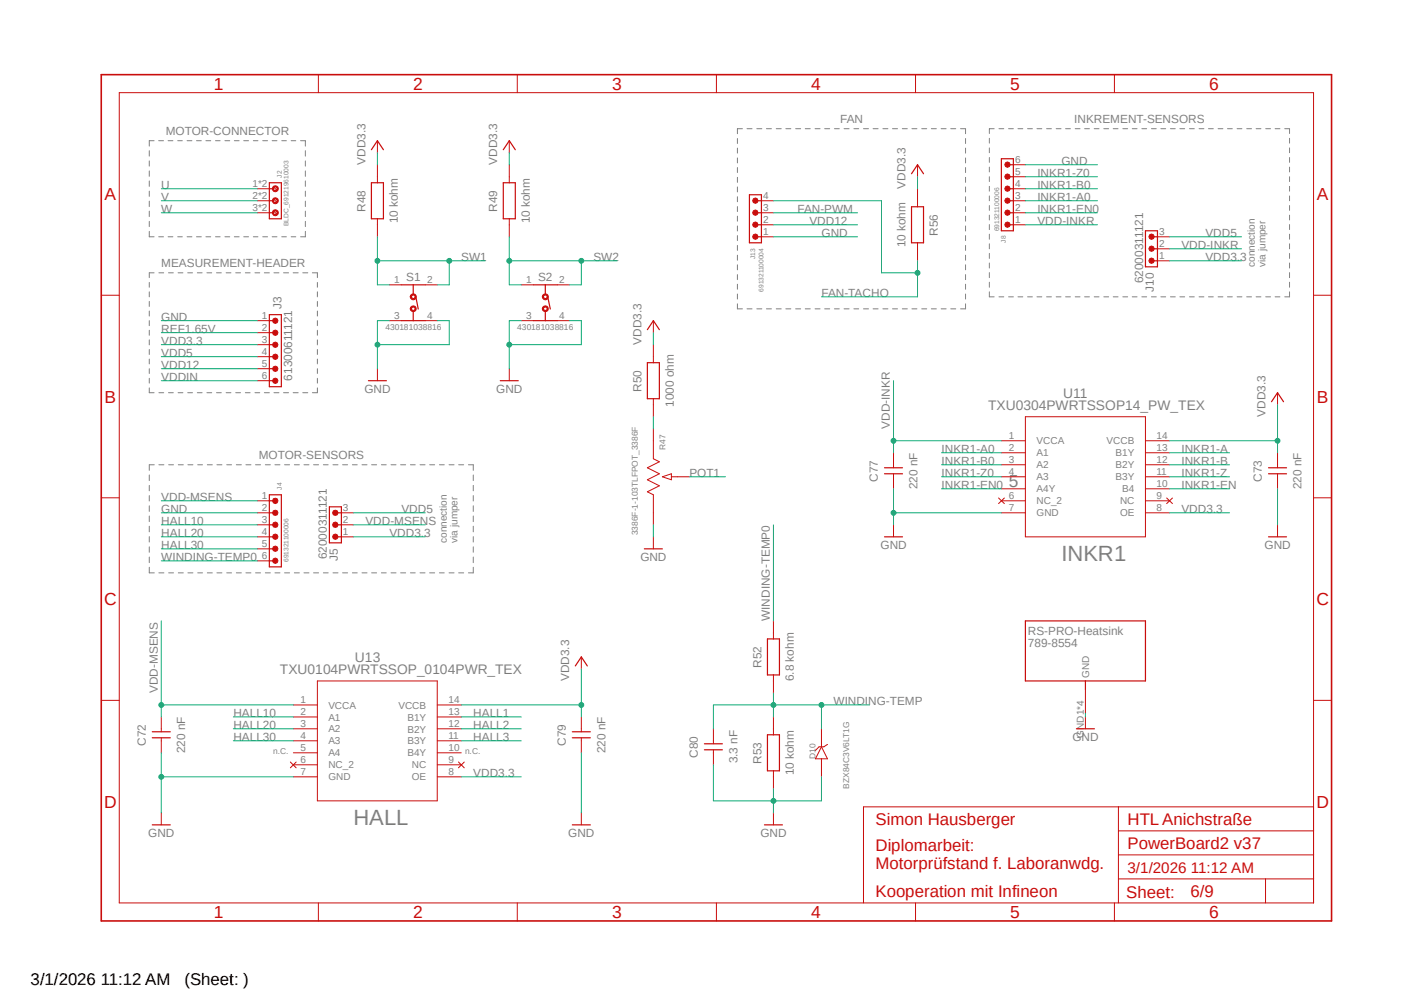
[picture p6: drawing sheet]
<svg xmlns="http://www.w3.org/2000/svg" width="297mm" height="210mm" viewBox="0 0 297 210" stroke-linecap="round" stroke-linejoin="round" font-family="sans-serif">
<path d="M20.9 15.5l261.2 179.8M282.1 15.5l-261.2 179.8" fill="none" stroke="#fff" stroke-width=".21"/>
<g fill="none" stroke="#808080" stroke-width=".21">
<path d="M31.6 31.9v1.1M31.6 34v1.1M31.6 36.2v1.1M31.6 38.3v1.1M32.6 29.8h-1v1.1M33.6 29.8h1M35.6 29.8h1M37.6 29.8h1M39.6 29.8h1M41.6 29.8h1M43.6 29.8h1M45.6 29.8h1"/>
<path d="M47.6 29.8h1M49.6 29.8h1M51.6 29.8h1M53.6 29.8h1M55.6 29.8h1M57.6 29.8h1M59.6 29.8h1M61.6 29.8h1M63.6 29.8h1v1.1M64.6 31.9v1.1M64.6 34v1.1M64.6 36.2v1.1"/>
<path d="M64.6 38.3v1.1M156 29.3v1.1M156 31.3v1.1M156 33.4v1.1M156 35.4v1.1M156 37.5v1.1M156 39.5v1.1M157.1 27.2h-1.1v1.1M158 27.2h1.1M160.1 27.2h1.1M162.1 27.2h1.1M164.2 27.2h1.1"/>
<path d="M166.2 27.2h1.1M168.3 27.2h1.1M170.3 27.2h1.1M172.4 27.2h1.1M174.5 27.2h1M176.5 27.2h1M178.6 27.2h1M180.6 27.2h1.1M182.7 27.2h1M184.7 27.2h1.1M186.8 27.2h1M188.8 27.2h1.1"/>
<path d="M190.9 27.2h1M192.9 27.2h1.1M195 27.2h1M197 27.2h1.1M199.1 27.2h1.1M201.1 27.2h1.1M203.2 27.2h1.1v1.1M204.3 29.3v1.1M204.3 31.3v1.1M204.3 33.4v1.1M204.3 35.4v1.1M204.3 37.5v1.1"/>
<path d="M204.3 39.5v1.1M209.3 29.3v1M209.3 31.3v1M209.3 33.3v1M209.3 35.3v1.1M209.3 37.4v1M209.3 39.4v1M210.3 27.2h-1v1M211.3 27.2h1M213.4 27.2h1M215.3 27.2h1.1M217.4 27.2h1"/>
<path d="M219.4 27.2h1M221.4 27.2h1M223.4 27.2h1.1M225.4 27.2h1M227.5 27.2h1M229.4 27.2h1.1M231.5 27.2h1M233.5 27.2h1M235.5 27.2h1M237.5 27.2h1M239.5 27.2h1M241.6 27.2h1"/>
<path d="M243.6 27.2h1M245.6 27.2h1M247.6 27.2h1M249.6 27.2h1M251.6 27.2h1M253.7 27.2h1M255.7 27.2h1M257.7 27.2h1M259.7 27.2h1M261.7 27.2h1M263.7 27.2h1.1M265.7 27.2h1"/>
<path d="M267.8 27.2h1M269.7 27.2h1.1M271.8 27.2h1v1M272.8 29.3v1M272.8 31.3v1M272.8 33.3v1M272.8 35.3v1.1M272.8 37.4v1M272.8 39.4v1M31.6 40.4v1.1M31.6 42.5v1.2M31.6 44.7v1.1"/>
<path d="M31.6 46.8v1.1M31.6 48.9v1.2h1M31.6 59.7v1M32.6 57.7h-1v1M33.6 50.1h1M33.6 57.7h1M35.6 50.1h1M35.6 57.7h1.1M37.6 50.1h1M37.7 57.7h1M39.6 50.1h1M39.7 57.7h1"/>
<path d="M41.6 50.1h1M41.7 57.7h1.1M43.6 50.1h1M43.8 57.7h1M45.6 50.1h1M45.8 57.7h1M47.6 50.1h1M47.8 57.7h1.1M49.6 50.1h1M49.9 57.7h1M51.6 50.1h1M51.9 57.7h1"/>
<path d="M53.6 50.1h1M53.9 57.7h1M55.6 50.1h1M55.9 57.7h1.1M57.6 50.1h1M58 57.7h1M59.6 50.1h1M60 57.7h1M61.6 50.1h1M62 57.7h1.1M64.1 57.7h1M64.6 40.4v1.1"/>
<path d="M64.6 42.5v1.2M64.6 44.7v1.1M64.6 46.8v1.1M64.6 48.9v1.2h-1M66.1 57.7h1v1M67.1 59.7v1M156 41.6v1.1M156 43.7v1M156 45.7v1.1M156 47.8v1.1M156 49.8v1.1M156 51.9v1.1"/>
<path d="M156 54v1M156 56v1.1M156 58.1v1M204.3 41.6v1.1M204.3 43.7v1M204.3 45.7v1.1M204.3 47.8v1.1M204.3 49.8v1.1M204.3 51.9v1.1M204.3 54v1M204.3 56v1.1M204.3 58.1v1"/>
<path d="M209.3 41.4v1.1M209.3 43.5v1M209.3 45.5v1M209.3 47.5v1.1M209.3 49.5v1.1M209.3 51.6v1M209.3 53.6v1.1M209.3 55.6v1.1M209.3 57.7v1M209.3 59.7v1M272.8 41.4v1.1M272.8 43.5v1"/>
<path d="M272.8 45.5v1M272.8 47.5v1.1M272.8 49.5v1.1M272.8 51.6v1M272.8 53.6v1.1M272.8 55.6v1.1M272.8 57.7v1M272.8 59.7v1M31.6 61.7v1.1M31.6 63.8v1M31.6 65.8v1M31.6 67.8v1.1"/>
<path d="M31.6 69.8v1.1M31.6 71.9v1M31.6 73.9v1.1M31.6 75.9v1.1M31.6 78v1M67.1 61.7v1.1M67.1 63.8v1M67.1 65.8v1M67.1 67.8v1.1M67.1 69.8v1.1M67.1 71.9v1M67.1 73.9v1.1"/>
<path d="M67.1 75.9v1.1M67.1 78v1M156 60.1v1.1M156 62.2v1M156 64.3v1h1.1M158 65.3h1.1M160.1 65.3h1.1M162.1 65.3h1.1M164.2 65.3h1.1M166.2 65.3h1.1M168.3 65.3h1.1M170.3 65.3h1.1"/>
<path d="M172.4 65.3h1.1M174.5 65.3h1M176.5 65.3h1M178.6 65.3h1M180.6 65.3h1.1M182.7 65.3h1M184.7 65.3h1.1M186.8 65.3h1M188.8 65.3h1.1M190.9 65.3h1M192.9 65.3h1.1M195 65.3h1"/>
<path d="M197 65.3h1.1M199.1 65.3h1.1M201.1 65.3h1.1M204.3 60.1v1.1M204.3 62.2v1M204.3 64.3v1h-1.1M209.3 61.7v1.1h1M211.3 62.8h1M213.4 62.8h1M215.3 62.8h1.1M217.4 62.8h1M219.4 62.8h1"/>
<path d="M221.4 62.8h1M223.4 62.8h1.1M225.4 62.8h1M227.5 62.8h1M229.4 62.8h1.1M231.5 62.8h1M233.5 62.8h1M235.5 62.8h1M237.5 62.8h1M239.5 62.8h1M241.6 62.8h1M243.6 62.8h1"/>
<path d="M245.6 62.8h1M247.6 62.8h1M249.6 62.8h1M251.6 62.8h1M253.7 62.8h1M255.7 62.8h1M257.7 62.8h1M259.7 62.8h1M261.7 62.8h1M263.7 62.8h1.1M265.7 62.8h1M267.8 62.8h1"/>
<path d="M269.7 62.8h1.1M272.8 61.7v1.1h-1M31.6 80v1M31.6 82v1.1h1M32.6 98.3h-1v1.2M33.6 98.3h1.1M33.6 83.1h1M35.6 83.1h1.1M35.7 98.3h1M37.7 83.1h1M37.7 98.3h1.1M39.7 83.1h1"/>
<path d="M39.8 98.3h1M41.7 83.1h1.1M41.8 98.3h1M43.8 83.1h1M43.9 98.3h1M45.8 83.1h1M45.9 98.3h1M47.8 83.1h1.1M48 98.3h1M49.9 83.1h1M50 98.3h1.1M51.9 83.1h1"/>
<path d="M52 98.3h1.1M53.9 83.1h1M54.1 98.3h1M55.9 83.1h1.1M56.1 98.3h1.1M58 83.1h1M58.2 98.3h1M60 83.1h1M60.2 98.3h1.1M62 83.1h1.1M62.3 98.3h1M64.1 83.1h1"/>
<path d="M64.3 98.3h1.1M66.3 98.3h1.1M67.1 80v1M67.1 82v1.1h-1M68.4 98.3h1M70.4 98.3h1.1M72.5 98.3h1M74.5 98.3h1.1M76.6 98.3h1M78.6 98.3h1.1M80.7 98.3h1M82.7 98.3h1.1"/>
<path d="M84.8 98.3h1M86.8 98.3h1M88.9 98.3h1M90.9 98.3h1M93 98.3h1M95 98.3h1.1M97 98.3h1.1M99.1 98.3h1v1.2M31.6 100.5v1.1M31.6 102.7v1.1M31.6 104.8v1.2M31.6 107v1.2"/>
<path d="M31.6 109.1v1.2M31.6 111.3v1.2M31.6 113.5v1.1M31.6 115.7v1.1M31.6 117.8v1.2M31.6 120v1.2h1M100.1 100.5v1.1M100.1 102.7v1.1M100.1 104.8v1.2M100.1 107v1.2M100.1 109.1v1.2M100.1 111.3v1.2"/>
<path d="M100.1 113.5v1.1M100.1 115.7v1.1M100.1 117.8v1.2M100.1 120v1.2h-1M33.6 121.2h1.1M35.7 121.2h1M37.7 121.2h1.1M39.8 121.2h1M41.8 121.2h1M43.9 121.2h1M45.9 121.2h1M48 121.2h1"/>
<path d="M50 121.2h1.1M52 121.2h1.1M54.1 121.2h1M56.1 121.2h1.1M58.2 121.2h1M60.2 121.2h1.1M62.3 121.2h1M64.3 121.2h1.1M66.3 121.2h1.1M68.4 121.2h1M70.4 121.2h1.1M72.5 121.2h1"/>
<path d="M74.5 121.2h1.1M76.6 121.2h1M78.6 121.2h1.1M80.7 121.2h1M82.7 121.2h1.1M84.8 121.2h1M86.8 121.2h1M88.9 121.2h1M90.9 121.2h1M93 121.2h1M95 121.2h1.1M97 121.2h1.1"/>
</g>
<g fill="none" stroke="#c90d0c" stroke-width=".21">
<path d="M25.2 19.6h252.7v171.4h-252.7zM67.4 15.8v3.8M109.4 15.8v3.8M151.6 15.8v3.8M193.7 15.8v3.8M235.8 15.8v3.8M21.4 62.4h3.8M54.4 67.8h2.6M54.4 70.4h2.6M54.4 72.9h2.6M54.4 75.4h2.6M54.4 78h2.6"/>
<path d="M277.9 62.4h3.8M54.4 80.5h2.6M21.4 105.3h3.8M277.9 105.3h3.8M21.4 148.1h3.8M277.9 148.1h3.8M236.6 170.6v20.4M236.6 175.7h41.3M277.9 170.6h-95.2v20.4M67.4 191v3.8M109.4 191v3.8M151.6 191v3.8"/>
<path d="M193.7 191v3.8M235.8 191v3.8M236.6 185.9h41.3M236.6 180.8h41.3M267.7 185.9v5.1"/>
</g>
<path d="M21.4 15.8h260.3v179h-260.3z" fill="none" stroke="#c90d0c" stroke-width=".34"/>
<path d="M57 66.5h2.5v15.3h-2.5zM57 67.8h1.3M57 70.4h1.3M57 72.9h1.3M57 75.4h1.3M57 78h1.3M57 80.5h1.3" fill="none" stroke="#c90d0c" stroke-width=".25"/>
<circle cx="58.2" cy="67.8" r=".57" fill="#c90d0c"/>
<circle cx="58.2" cy="67.8" r=".57" fill="none" stroke="#c90d0c" stroke-width=".21"/>
<circle cx="58.2" cy="70.4" r=".57" fill="#c90d0c"/>
<circle cx="58.2" cy="70.4" r=".57" fill="none" stroke="#c90d0c" stroke-width=".21"/>
<circle cx="58.2" cy="72.9" r=".57" fill="#c90d0c"/>
<circle cx="58.2" cy="72.9" r=".57" fill="none" stroke="#c90d0c" stroke-width=".21"/>
<circle cx="58.2" cy="75.5" r=".57" fill="#c90d0c"/>
<circle cx="58.2" cy="75.5" r=".57" fill="none" stroke="#c90d0c" stroke-width=".21"/>
<circle cx="58.2" cy="78" r=".57" fill="#c90d0c"/>
<circle cx="58.2" cy="78" r=".57" fill="none" stroke="#c90d0c" stroke-width=".21"/>
<circle cx="58.2" cy="80.5" r=".57" fill="#c90d0c"/>
<g fill="none" stroke="#c90d0c" stroke-width=".21">
<path d="M54.4 39.9h2.6M58 39.7l.5 .5M54.4 42.5h2.6M54.4 45h2.6M58 42.2l.5 .5M58 44.7l.5 .6"/>
<circle cx="58.2" cy="80.5" r=".57"/>
</g>
<path d="M57 38.7h2.5v7.6h-2.5zM57 39.9h.7M57 42.5h.7M57 45h.7" fill="none" stroke="#c90d0c" stroke-width=".25"/>
<path d="M57.7 39.6a.64 .64 0 0 1 1-.1 .64 .64 0 0 1-.2 1 .64 .64 0 0 1-.9-.6h.3v-.2a.38 .38 0 0 1 .5-.1 .38 .38 0 0 1 .2 .5 .38 .38 0 0 1-.6 .2l-.1-.4h-.3z" fill-rule="evenodd" fill="#c90d0c"/>
<path d="M57.7 39.6a.64 .64 0 0 1 1-.1 .64 .64 0 0 1-.2 1 .64 .64 0 0 1-.9-.6h.3v-.2a.38 .38 0 0 1 .5-.1 .38 .38 0 0 1 .2 .5 .38 .38 0 0 1-.6 .2l-.1-.4h-.3z" fill="none" stroke="#c90d0c" stroke-width=".21"/>
<path d="M57.7 42.1a.64 .64 0 0 1 1-.1 .64 .64 0 0 1-.2 1 .64 .64 0 0 1-.9-.5h.3v-.3a.38 .38 0 0 1 .5-.1 .38 .38 0 0 1 .2 .6 .38 .38 0 0 1-.6 .1l-.1-.3h-.3z" fill-rule="evenodd" fill="#c90d0c"/>
<path d="M57.7 42.1a.64 .64 0 0 1 1-.1 .64 .64 0 0 1-.2 1 .64 .64 0 0 1-.9-.5h.3v-.3a.38 .38 0 0 1 .5-.1 .38 .38 0 0 1 .2 .6 .38 .38 0 0 1-.6 .1l-.1-.3h-.3z" fill="none" stroke="#c90d0c" stroke-width=".21"/>
<path d="M57.7 44.7a.64 .64 0 0 1 1-.1 .64 .64 0 0 1-.2 1 .64 .64 0 0 1-.9-.6h.3v-.2a.38 .38 0 0 1 .5-.1 .38 .38 0 0 1 .2 .5 .38 .38 0 0 1-.6 .1l-.1-.3h-.3z" fill-rule="evenodd" fill="#c90d0c"/>
<path d="M57.7 44.7a.64 .64 0 0 1 1-.1 .64 .64 0 0 1-.2 1 .64 .64 0 0 1-.9-.6h.3v-.2a.38 .38 0 0 1 .5-.1 .38 .38 0 0 1 .2 .5 .38 .38 0 0 1-.6 .1l-.1-.3h-.3zM82.4 67.8h2.5M82.4 60.2h2.5M90 67.8h2.5M90 60.2h2.5" fill="none" stroke="#c90d0c" stroke-width=".21"/>
<path d="M84.9 67.8h5.1M84.9 60.2h5.1M87.4 60.2v1.9M87.4 65.9v1.9M87.9 62.6l.6 2.8" fill="none" stroke="#c90d0c" stroke-width=".25"/>
<path d="M86.9 62.4a.64 .64 0 0 1 1-.1 .64 .64 0 0 1-.3 1.1 .64 .64 0 0 1-.8-.6h.2a.39 .39 0 0 1 .3-.4 .39 .39 0 0 1 .5 .2 .38 .38 0 0 1-.3 .5 .38 .38 0 0 1-.5-.3h-.2z" fill-rule="evenodd" fill="#c90d0c"/>
<path d="M86.9 62.4a.64 .64 0 0 1 1-.1 .64 .64 0 0 1-.3 1.1 .64 .64 0 0 1-.8-.6h.2a.39 .39 0 0 1 .3-.4 .39 .39 0 0 1 .5 .2 .38 .38 0 0 1-.3 .5 .38 .38 0 0 1-.5-.3h-.2z" fill="none" stroke="#c90d0c" stroke-width=".21"/>
<path d="M86.9 65a.64 .64 0 0 1 1-.1 .64 .64 0 0 1-.3 1 .64 .64 0 0 1-.8-.6h.2a.39 .39 0 0 1 .3-.3 .39 .39 0 0 1 .5 .1v.4a.4 .4 0 0 1-.5 .1 .4 .4 0 0 1-.3-.3h-.2z" fill-rule="evenodd" fill="#c90d0c"/>
<path d="M79.8 29.8v2.5M79.8 78v2.5M86.9 65a.64 .64 0 0 1 1-.1 .64 .64 0 0 1-.3 1 .64 .64 0 0 1-.8-.6h.2a.39 .39 0 0 1 .3-.3 .39 .39 0 0 1 .5 .1v.4a.4 .4 0 0 1-.5 .1 .4 .4 0 0 1-.3-.3h-.2zM110.3 67.8h2.5M110.3 60.2h2.5M117.9 67.8h2.5M117.9 60.2h2.5M138.2 90.7v6.3l1.3 .7-2.6 1.2 2.6 1.3-2.6 1.3 2.6 1.2-2.6 1.3 1.3 .6v6.4M140.1 100.8l1.9-.6v1.3zM142 100.8h3.8" fill="none" stroke="#c90d0c" stroke-width=".21"/>
<path d="M78.6 31.7l1.2-1.9 1.3 1.9M112.8 67.8h5.1M112.8 60.2h5.1M115.4 60.2v1.9M115.4 65.9v1.9M115.8 62.6l.6 2.8M77.9 80.5h3.8" fill="none" stroke="#c90d0c" stroke-width=".25"/>
<path d="M114.8 62.4a.64 .64 0 0 1 1-.1 .64 .64 0 0 1-.2 1.1 .64 .64 0 0 1-.9-.6h.3a.38 .38 0 0 1 .5-.4 .38 .38 0 0 1 .1 .7 .41 .41 0 0 1-.6-.3h-.3z" fill-rule="evenodd" fill="#c90d0c"/>
<path d="M114.8 62.4a.64 .64 0 0 1 1-.1 .64 .64 0 0 1-.2 1.1 .64 .64 0 0 1-.9-.6h.3a.38 .38 0 0 1 .5-.4 .38 .38 0 0 1 .1 .7 .41 .41 0 0 1-.6-.3h-.3z" fill="none" stroke="#c90d0c" stroke-width=".21"/>
<path d="M114.8 65a.64 .64 0 0 1 1-.1 .64 .64 0 0 1-.2 1 .64 .64 0 0 1-.9-.6h.3a.38 .38 0 0 1 .5-.3 .38 .38 0 0 1 .1 .6 .41 .41 0 0 1-.6-.3h-.3z" fill-rule="evenodd" fill="#c90d0c"/>
<path d="M107.7 29.8v2.5M107.7 78v2.5M114.8 65a.64 .64 0 0 1 1-.1 .64 .64 0 0 1-.2 1 .64 .64 0 0 1-.9-.6h.3a.38 .38 0 0 1 .5-.3 .38 .38 0 0 1 .1 .6 .41 .41 0 0 1-.6-.3h-.3zM138.2 67.8v2.6M54.4 105.9h2.6M54.4 108.5h2.6M54.4 111h2.6M54.4 113.5h2.6M54.4 116.1h2.6M54.4 118.6h2.6M138.2 113.5v2.6" fill="none" stroke="#c90d0c" stroke-width=".21"/>
<path d="M106.5 31.7l1.2-1.9 1.3 1.9M136.9 69.7l1.3-1.9 1.3 1.9M105.8 80.5h3.8M57 116.1h1.3M57 104.6h2.5v15.3h-2.5zM57 105.9h1.3M57 108.5h1.3M57 111h1.3M57 113.5h1.3M57 118.6h1.3M136.3 116.1h3.8" fill="none" stroke="#c90d0c" stroke-width=".25"/>
<circle cx="58.2" cy="105.9" r=".57" fill="#c90d0c"/>
<circle cx="58.2" cy="105.9" r=".57" fill="none" stroke="#c90d0c" stroke-width=".21"/>
<circle cx="58.2" cy="108.5" r=".57" fill="#c90d0c"/>
<circle cx="58.2" cy="108.5" r=".57" fill="none" stroke="#c90d0c" stroke-width=".21"/>
<circle cx="58.2" cy="111" r=".58" fill="#c90d0c"/>
<circle cx="58.2" cy="111" r=".58" fill="none" stroke="#c90d0c" stroke-width=".21"/>
<circle cx="58.2" cy="113.5" r=".57" fill="#c90d0c"/>
<circle cx="58.2" cy="113.5" r=".57" fill="none" stroke="#c90d0c" stroke-width=".21"/>
<circle cx="58.2" cy="116.1" r=".57" fill="#c90d0c"/>
<circle cx="58.2" cy="116.1" r=".57" fill="none" stroke="#c90d0c" stroke-width=".21"/>
<circle cx="58.2" cy="118.6" r=".57" fill="#c90d0c"/>
<g fill="none" stroke="#c90d0c" stroke-width=".21">
<path d="M72.2 113.5h2.6M72.2 111h2.6M72.2 108.5h2.6"/>
<circle cx="58.2" cy="118.6" r=".57"/>
</g>
<path d="M69.7 107.2h2.5v7.6h-2.5zM71 113.5h1.2M71 111h1.2M71 108.5h1.2" fill="none" stroke="#c90d0c" stroke-width=".25"/>
<circle cx="70.9" cy="113.5" r=".57" fill="#c90d0c"/>
<circle cx="70.9" cy="113.5" r=".57" fill="none" stroke="#c90d0c" stroke-width=".21"/>
<circle cx="70.9" cy="111" r=".58" fill="#c90d0c"/>
<circle cx="70.9" cy="111" r=".58" fill="none" stroke="#c90d0c" stroke-width=".21"/>
<circle cx="70.9" cy="108.5" r=".57" fill="#c90d0c"/>
<g fill="none" stroke="#c90d0c" stroke-width=".21">
<path d="M244.9 55.2h2.5M244.9 52.6h2.5M244.9 50.1h2.5M229.6 151.6v2.5"/>
<circle cx="70.9" cy="108.5" r=".57"/>
</g>
<path d="M242.3 48.8h2.6v7.6h-2.6zM243.6 55.2h1.3M243.6 52.6h1.3M243.6 50.1h1.3M227.7 154.1h3.8" fill="none" stroke="#c90d0c" stroke-width=".25"/>
<circle cx="243.6" cy="55.1" r=".57" fill="#c90d0c"/>
<circle cx="243.6" cy="55.1" r=".57" fill="none" stroke="#c90d0c" stroke-width=".21"/>
<circle cx="243.6" cy="52.6" r=".57" fill="#c90d0c"/>
<circle cx="243.6" cy="52.6" r=".57" fill="none" stroke="#c90d0c" stroke-width=".21"/>
<circle cx="243.6" cy="50.1" r=".57" fill="#c90d0c"/>
<g fill="none" stroke="#c90d0c" stroke-width=".21">
<path d="M214.4 39.9h2.5M214.4 37.4h2.5M214.4 34.8h2.5M214.4 47.5h2.5M214.4 45h2.5M214.4 42.5h2.5"/>
<circle cx="243.6" cy="50.1" r=".57"/>
</g>
<path d="M211.8 33.6h2.6v15.2h-2.6zM213.1 39.9h1.3M213.1 37.4h1.3M213.1 34.8h1.3M213.1 47.5h1.3M213.1 45h1.3M213.1 42.5h1.3" fill="none" stroke="#c90d0c" stroke-width=".25"/>
<circle cx="213.1" cy="47.5" r=".57" fill="#c90d0c"/>
<circle cx="213.1" cy="47.5" r=".57" fill="none" stroke="#c90d0c" stroke-width=".21"/>
<circle cx="213.1" cy="45" r=".57" fill="#c90d0c"/>
<circle cx="213.1" cy="45" r=".57" fill="none" stroke="#c90d0c" stroke-width=".21"/>
<circle cx="213.1" cy="42.4" r=".57" fill="#c90d0c"/>
<circle cx="213.1" cy="42.4" r=".57" fill="none" stroke="#c90d0c" stroke-width=".21"/>
<circle cx="213.1" cy="39.9" r=".57" fill="#c90d0c"/>
<circle cx="213.1" cy="39.9" r=".57" fill="none" stroke="#c90d0c" stroke-width=".21"/>
<circle cx="213.1" cy="37.4" r=".57" fill="#c90d0c"/>
<circle cx="213.1" cy="37.4" r=".57" fill="none" stroke="#c90d0c" stroke-width=".21"/>
<circle cx="213.1" cy="34.8" r=".57" fill="#c90d0c"/>
<g fill="none" stroke="#c90d0c" stroke-width=".21">
<path d="M79.8 34.8v3.9M107.7 34.8v3.9M79.8 46.3v3.8M107.7 46.3v3.8M161.1 50.1h2.5M161.1 47.5h2.5M161.1 45h2.5M161.1 42.5h2.5M138.2 72.9v3.8M138.2 84.3v3.8M189 95.8v3.1M211.8 93.2h5.1"/>
<path d="M211.8 95.8h5.1M211.8 98.3h5.1M216.9 88.1h25.4v25.4h-25.4zM242.3 93.2h5.1M242.3 95.8h5.1M242.3 98.3h5.1M270.3 83.1v2.5M270.3 95.8v3.1M189 100.2v3.2M189 111v2.5M211.2 105.3l1.3 1.2M211.8 100.8h5.1"/>
<path d="M211.8 103.4h5.1M211.8 105.9h5.1M211.8 108.5h5.1M212.5 105.3l-1.3 1.2M242.3 100.8h5.1M242.3 103.4h5.1M242.3 105.9h5.1M242.3 108.5h5.1M246.8 105.3l1.2 1.2M248 105.3l-1.2 1.2M270.3 100.2v3.2M270.3 111v2.5"/>
<path d="M123 138.9v2.6M163.6 131.3v3.8M34.1 151.6v3.2M34.1 156v3.2M62.1 149.1h5M62.1 151.6h5M62.1 154.1h5M62.1 156.7h5M62.1 159.2h5M67.1 144h25.4v25.4h-25.4zM92.5 149.1h5.1M92.5 151.6h5.1"/>
<path d="M92.5 154.1h5.1M92.5 156.7h5.1M92.5 159.2h5.1M123 151.6v3.2M123 156v3.2M150.9 154.1v3.2M150.9 158.6v3.2M163.6 142.7v3.9M163.6 151.6v3.8M173.8 154.1v3.8M173.8 157.9l1.2 2.6h-2.5zM175 157.4l-.7 .5h-1l-.8 .8"/>
<path d="M229.6 145.8v5.1M34.1 171.9v2.6M61.4 161.2l1.3 1.2M62.1 161.8h5M62.1 164.3h5M62.7 161.2l-1.3 1.2M92.5 161.8h5.1M92.5 164.3h5.1M97 161.2l1.2 1.2M98.2 161.2l-1.2 1.2M123 171.9v2.6M163.6 163v3.8"/>
<path d="M163.6 171.9v2.6M173.8 160.5v3.8"/>
<circle cx="213.1" cy="34.8" r=".57"/>
</g>
<g fill="none" stroke="#c90d0c" stroke-width=".25">
<path d="M78.6 38.7h2.5v7.6h-2.5zM106.5 38.7h2.5v7.6h-2.5zM158.5 41.2h2.6v10.2h-2.6zM159.8 50.1h1.3M159.8 47.5h1.3M159.8 45h1.3M159.8 42.5h1.3M136.9 76.7h2.6v7.6h-2.6zM187.1 98.9h3.8M268.4 98.9h3.8M269 85l1.3-1.9 1.2 1.9M187.1 113.5h3.8"/>
<path d="M187.1 100.2h3.8M268.4 113.5h3.8M268.4 100.2h3.8M162.3 135.1h2.6v7.6h-2.6zM216.9 131.3h25.4v12.7h-25.4zM32.2 154.8h3.8M32.2 156h3.8M121.1 154.8h3.8M121.1 156h3.8M121.7 140.8l1.3-1.9 1.2 1.9M149 157.3h3.8M149 158.6h3.8"/>
<path d="M162.3 155.4h2.6v7.6h-2.6zM229.6 144v1.8M32.2 174.5h3.8M121.1 174.5h3.8M161.7 174.5h3.8"/>
</g>
<circle cx="159.8" cy="50.1" r=".57" fill="#c90d0c"/>
<circle cx="159.8" cy="50.1" r=".57" fill="none" stroke="#c90d0c" stroke-width=".21"/>
<circle cx="159.8" cy="47.5" r=".57" fill="#c90d0c"/>
<circle cx="159.8" cy="47.5" r=".57" fill="none" stroke="#c90d0c" stroke-width=".21"/>
<circle cx="159.8" cy="45" r=".57" fill="#c90d0c"/>
<circle cx="159.8" cy="45" r=".57" fill="none" stroke="#c90d0c" stroke-width=".21"/>
<circle cx="159.8" cy="42.4" r=".57" fill="#c90d0c"/>
<g fill="none" stroke="#c90d0c" stroke-width=".21">
<path d="M194.1 34.8v2.6M194.1 39.9v3.8M194.1 51.4v3.8"/>
<circle cx="159.8" cy="42.4" r=".57"/>
</g>
<path d="M192.8 36.7l1.3-1.9 1.3 1.9M192.8 43.7h2.6v7.7h-2.6z" fill="none" stroke="#c90d0c" stroke-width=".25"/>
<path d="M34.1 39.9h20.3M216.9 34.8h15.3M34.1 42.5h20.3M34.1 45h20.3M34.1 67.8h20.3M34.1 108.5h20.3M138.2 111v2.5M189 108.5h22.8M189 103.4v7.6M229.6 150.9v.7" fill="none" stroke="#0dab76" stroke-width=".21"/>
<circle cx="189" cy="108.5" r=".51" fill="#0dab76"/>
<g fill="none" stroke="#0dab76" stroke-width=".21">
<path d="M270.3 103.4v7.6M34.1 159.2v12.7M34.1 164.3h28"/>
<circle cx="189" cy="108.5" r=".51"/>
</g>
<circle cx="34.1" cy="164.3" r=".51" fill="#0dab76"/>
<g fill="none" stroke="#0dab76" stroke-width=".21">
<path d="M123 159.2v12.7M150.9 161.8v7.6h22.9v-5.1M163.6 166.8v5.1"/>
<circle cx="34.1" cy="164.3" r=".51"/>
</g>
<circle cx="163.6" cy="169.4" r=".51" fill="#0dab76"/>
<g fill="none" stroke="#0dab76" stroke-width=".21">
<path d="M163.6 50.1h17.8M82.4 67.8h-2.6v10.2M92.5 67.8h2.5v5.1h-15.2"/>
<circle cx="163.6" cy="169.4" r=".51"/>
</g>
<circle cx="79.8" cy="72.9" r=".51" fill="#0dab76"/>
<g fill="none" stroke="#0dab76" stroke-width=".21">
<path d="M110.3 67.8h-2.6v10.2M120.4 67.8h2.6v5.1h-15.3"/>
<circle cx="79.8" cy="72.9" r=".51"/>
</g>
<circle cx="107.7" cy="72.9" r=".51" fill="#0dab76"/>
<g fill="none" stroke="#0dab76" stroke-width=".21">
<path d="M34.1 70.4h20.3M34.1 72.9h20.3M138.2 70.4v2.5M34.1 80.5h20.3M247.4 93.2h22.9M270.3 85.6v10.2M74.8 113.5h15.2M247.4 108.5h12.7"/>
<circle cx="107.7" cy="72.9" r=".51"/>
</g>
<circle cx="270.3" cy="93.2" r=".51" fill="#0dab76"/>
<g fill="none" stroke="#0dab76" stroke-width=".21">
<path d="M97.6 149.1h25.4M123 141.5v10.1M97.6 164.3h12.7"/>
<circle cx="270.3" cy="93.2" r=".51"/>
</g>
<circle cx="123" cy="149.1" r=".51" fill="#0dab76"/>
<g fill="none" stroke="#0dab76" stroke-width=".21">
<path d="M79.8 32.3v2.5M107.7 32.3v2.5M194.1 37.4v2.5M163.6 47.5h17.8M216.9 47.5h15.3M247.4 55.2h15.2M247.4 50.1h15.2M247.4 52.6h15.2M34.1 75.4h20.3M34.1 78h20.3M138.2 88.1v2.6M189 93.2h22.8"/>
<path d="M189 80.5v15.3M34.1 113.5h20.3M34.1 116.1h20.3M34.1 111h20.3M74.8 108.5h15.2M145.8 100.8h7.7M49.4 154.1h12.7M49.4 156.7h12.7M49.4 151.6h12.7"/>
<circle cx="123" cy="149.1" r=".51"/>
</g>
<circle cx="189" cy="93.2" r=".51" fill="#0dab76"/>
<g fill="none" stroke="#0dab76" stroke-width=".21">
<path d="M216.9 37.4h15.3M216.9 39.9h15.3M216.9 45h15.3M216.9 42.5h15.3M199.2 98.3h12.6M199.2 95.8h12.6M247.4 98.3h12.7M247.4 95.8h12.7M34.1 118.6h20.3M163.6 111v20.3M199.2 103.4h12.6M199.2 100.8h12.6"/>
<path d="M247.4 103.4h12.7M247.4 100.8h12.7M97.6 151.6h12.7M97.6 154.1h12.7M97.6 156.7h12.7M163.6 146.6v5M173.8 149.1v5M183.9 149.1h-33v5"/>
<circle cx="189" cy="93.2" r=".51"/>
</g>
<circle cx="163.6" cy="149.1" r=".51" fill="#0dab76"/>
<circle cx="163.6" cy="149.1" r=".51" fill="none" stroke="#0dab76" stroke-width=".21"/>
<circle cx="173.8" cy="149.1" r=".51" fill="#0dab76"/>
<g fill="none" stroke="#0dab76" stroke-width=".21">
<path d="M34.1 105.9h20.3M74.8 111h15.2M34.1 131.3v20.3M34.1 149.1h28"/>
<circle cx="173.8" cy="149.1" r=".51"/>
</g>
<circle cx="34.1" cy="149.1" r=".51" fill="#0dab76"/>
<g fill="none" stroke="#0dab76" stroke-width=".21">
<path d="M163.6 45h17.8M163.6 42.5h22.9v15.2h7.6M194.1 55.2v7.6h-20.3"/>
<circle cx="34.1" cy="149.1" r=".51"/>
</g>
<circle cx="194.1" cy="57.7" r=".51" fill="#0dab76"/>
<g fill="none" stroke="#0dab76" stroke-width=".21">
<path d="M107.7 50.1v10.1h2.6M107.7 55.2h15.3v5h-2.6"/>
<circle cx="194.1" cy="57.7" r=".51"/>
</g>
<circle cx="107.7" cy="55.2" r=".51" fill="#0dab76"/>
<g fill="none" stroke="#0dab76" stroke-width=".21">
<path d="M123 55.2h7.6"/>
<circle cx="107.7" cy="55.2" r=".51"/>
</g>
<circle cx="123" cy="55.2" r=".51" fill="#0dab76"/>
<g fill="none" stroke="#0dab76" stroke-width=".21">
<path d="M79.8 50.1v10.1h2.6M79.8 55.2h15.2v5h-2.5"/>
<circle cx="123" cy="55.2" r=".51"/>
</g>
<circle cx="79.8" cy="55.2" r=".51" fill="#0dab76"/>
<g fill="none" stroke="#0dab76" stroke-width=".21">
<path d="M95 55.2h7.7"/>
<circle cx="79.8" cy="55.2" r=".51"/>
</g>
<circle cx="95" cy="55.2" r=".51" fill="#0dab76"/>
<circle cx="95" cy="55.2" r=".51" fill="none" stroke="#0dab76" stroke-width=".21"/>
<g font-size="4.7" fill="#808080">
<text x="224.5" y="118.6">INKR1</text>
<text x="74.8" y="174.5">HALL</text>
</g>
<g font-size="3.7" fill="#c90d0c">
<text x="45.3" y="19">1</text>
<text x="87.4" y="19">2</text>
<text x="129.5" y="19">3</text>
<text x="171.6" y="19">4</text>
<text x="213.7" y="19">5</text>
<text x="255.8" y="19">6</text>
<text x="22.1" y="42.3">A</text>
<text x="278.6" y="42.3">A</text>
<text x="22.1" y="85.2">B</text>
<text x="278.6" y="85.2">B</text>
<text x="22" y="128">C</text>
<text x="278.5" y="128">C</text>
<text x="22" y="170.9">D</text>
<text x="278.5" y="170.9">D</text>
<text x="45.3" y="194.2">1</text>
<text x="87.4" y="194.2">2</text>
<text x="129.5" y="194.2">3</text>
<text x="171.6" y="194.2">4</text>
<text x="213.7" y="194.2">5</text>
<text x="255.8" y="194.2">6</text>
</g>
<text font-size="3.7" fill="#808080" x="213.4" y="103">5</text>
<g font-size="3.6" fill="#c90d0c">
<text x="185.2" y="174.5">Simon Hausberger</text>
<text x="238.5" y="174.5">HTL Anichstraße</text>
<text x="238.5" y="179.5">PowerBoard2 v37</text>
<text x="185.2" y="180">Diplomarbeit:</text>
<text x="185.2" y="183.9">Motorprüfstand f. Laboranwdg.</text>
<text x="185.2" y="189.7">Kooperation mit Infineon</text>
<text x="238.3" y="189.8">Sheet:</text>
<text x="251.8" y="189.7">6/9</text>
</g>
<g font-size="3.6">
<text x="6.5" y="208.3">3/1/2026 11:12 AM</text>
<text x="39" y="208.3">(Sheet: )</text>
</g>
<text font-size="3.2" fill="#c90d0c" x="238.5" y="184.6">3/1/2026 11:12 AM</text>
<g font-size="2.9" fill="#808080">
<text x="209" y="86.7">TXU0304PWRTSSOP14_PW_TEX</text>
<text x="224.9" y="84.1">U11</text>
<text x="59.2" y="142.5">TXU0104PWRTSSOP_0104PWR_TEX</text>
<text x="75.1" y="140">U13</text>
</g>
<g font-size="2.5" fill="#808080">
<text x="35.1" y="28.5">MOTOR-CONNECTOR</text>
<text x="177.7" y="26">FAN</text>
<text x="227.2" y="26">INKREMENT-SENSORS</text>
<text x="77.3" y="34.8" transform="rotate(-90 77.3 34.8)">VDD3.3</text>
<text x="105.2" y="34.8" transform="rotate(-90 105.2 34.8)">VDD3.3</text>
<text x="224.5" y="34.8">GND</text>
<text x="34.1" y="39.9">U</text>
<text x="191.6" y="39.9" transform="rotate(-90 191.6 39.9)">VDD3.3</text>
<text x="219.5" y="37.4">INKR1-Z0</text>
<text x="219.5" y="39.9">INKR1-B0</text>
<text x="34.1" y="42.5">V</text>
<text x="34.1" y="45">W</text>
<text x="77.3" y="44.7" transform="rotate(-90 77.3 44.7)">R48</text>
<text x="84.2" y="47.2" transform="rotate(-90 84.2 47.2)">10 kohm</text>
<text x="105.2" y="44.7" transform="rotate(-90 105.2 44.7)">R49</text>
<text x="112.1" y="47.2" transform="rotate(-90 112.1 47.2)">10 kohm</text>
<text x="168.7" y="45">FAN-PWM</text>
<text x="171.2" y="47.5">VDD12</text>
<text x="219.5" y="47.5">VDD-INKR</text>
<text x="219.5" y="45">INKR1-EN0</text>
<text x="219.5" y="42.5">INKR1-A0</text>
<text x="173.8" y="50.1">GND</text>
<text x="191.6" y="52.3" transform="rotate(-90 191.6 52.3)">10 kohm</text>
<text x="198.4" y="49.8" transform="rotate(-90 198.4 49.8)">R56</text>
<text x="249.9" y="52.6">VDD-INKR</text>
<text x="255" y="50.1">VDD5</text>
<text x="34.1" y="56.4">MEASUREMENT-HEADER</text>
<text x="85.9" y="59.5">S1</text>
<text x="97.6" y="55.2">SW1</text>
<text x="113.8" y="59.5">S2</text>
<text x="125.5" y="55.2">SW2</text>
<text x="241.8" y="59.9" transform="rotate(-90 241.8 59.9)">62000311121</text>
<text x="255" y="55.2">VDD3.3</text>
<text x="59.5" y="65.3" transform="rotate(-90 59.5 65.3)">J3</text>
<text x="173.8" y="62.8">FAN-TACHO</text>
<text x="244.1" y="61.7" transform="rotate(-90 244.1 61.7)">J10</text>
<text x="34.1" y="67.9">GND</text>
<text x="34.1" y="70.4">REF1.65V</text>
<text x="34.1" y="72.9">VDD3.3</text>
<text x="34.1" y="75.4">VDD5</text>
<text x="34.1" y="78">VDD12</text>
<text x="135.7" y="72.9" transform="rotate(-90 135.7 72.9)">VDD3.3</text>
<text x="34.1" y="80.5">VDDIN</text>
<text x="61.8" y="80.5" transform="rotate(-90 61.8 80.5)">61300611121</text>
<text x="77.1" y="83.1">GND</text>
<text x="105" y="83.1">GND</text>
<text x="135.7" y="82.8" transform="rotate(-90 135.7 82.8)">R50</text>
<text x="142.5" y="86.1" transform="rotate(-90 142.5 86.1)">1000 ohm</text>
<text x="267.7" y="88.1" transform="rotate(-90 267.7 88.1)">VDD3.3</text>
<text x="188.3" y="90.7" transform="rotate(-90 188.3 90.7)">VDD-INKR</text>
<text x="199.2" y="95.8">INKR1-A0</text>
<text x="249.9" y="95.8">INKR1-A</text>
<text x="54.7" y="97">MOTOR-SENSORS</text>
<text x="145.8" y="100.8">POT1</text>
<text x="185.7" y="101.9" transform="rotate(-90 185.7 101.9)">C77</text>
<text x="199.2" y="100.8">INKR1-Z0</text>
<text x="199.2" y="98.3">INKR1-B0</text>
<text x="249.9" y="100.8">INKR1-Z</text>
<text x="249.9" y="98.3">INKR1-B</text>
<text x="267" y="101.9" transform="rotate(-90 267 101.9)">C73</text>
<text x="34.1" y="105.9">VDD-MSENS</text>
<text x="194.1" y="103.5" transform="rotate(-90 194.1 103.5)">220 nF</text>
<text x="199.2" y="103.4">INKR1-EN0</text>
<text x="249.9" y="103.4">INKR1-EN</text>
<text x="275.3" y="103.5" transform="rotate(-90 275.3 103.5)">220 nF</text>
<text x="34.1" y="108.5">GND</text>
<text x="34.1" y="113.5">HALL20</text>
<text x="34.1" y="111">HALL10</text>
<text x="77.3" y="111">VDD-MSENS</text>
<text x="82.4" y="113.5">VDD3.3</text>
<text x="84.9" y="108.5">VDD5</text>
<text x="249.9" y="108.5">VDD3.3</text>
<text x="34.1" y="116.1">HALL30</text>
<text x="34.1" y="118.6">WINDING-TEMP0</text>
<text x="69.2" y="118.3" transform="rotate(-90 69.2 118.3)">62000311121</text>
<text x="71.5" y="118.7" transform="rotate(-90 71.5 118.7)">J5</text>
<text x="135.5" y="118.6">GND</text>
<text x="186.3" y="116.1">GND</text>
<text x="267.5" y="116.1">GND</text>
<text x="162.9" y="131.3" transform="rotate(-90 162.9 131.3)">WINDING-TEMP0</text>
<text x="217.4" y="134.2">RS-PRO-Heatsink</text>
<text x="217.4" y="136.9">789-8554</text>
<text x="161.1" y="141.2" transform="rotate(-90 161.1 141.2)">R52</text>
<text x="33.4" y="146.6" transform="rotate(-90 33.4 146.6)">VDD-MSENS</text>
<text x="120.4" y="144" transform="rotate(-90 120.4 144)">VDD3.3</text>
<text x="167.9" y="144.1" transform="rotate(-90 167.9 144.1)">6.8 kohm</text>
<text x="176.3" y="149.1">WINDING-TEMP</text>
<text x="49.4" y="154.2">HALL20</text>
<text x="49.4" y="151.6">HALL10</text>
<text x="100.1" y="151.6">HALL1</text>
<text x="100.1" y="154.2">HALL2</text>
<text x="30.8" y="157.7" transform="rotate(-90 30.8 157.7)">C72</text>
<text x="39.2" y="159.3" transform="rotate(-90 39.2 159.3)">220 nF</text>
<text x="49.4" y="156.7">HALL30</text>
<text x="100.1" y="156.7">HALL3</text>
<text x="119.7" y="157.7" transform="rotate(-90 119.7 157.7)">C79</text>
<text x="128.1" y="159.3" transform="rotate(-90 128.1 159.3)">220 nF</text>
<text x="147.6" y="160.2" transform="rotate(-90 147.6 160.2)">C80</text>
<text x="156" y="161.5" transform="rotate(-90 156 161.5)">3.3 nF</text>
<text x="161.1" y="161.5" transform="rotate(-90 161.1 161.5)">R53</text>
<text x="226.9" y="156.7">GND</text>
<text x="100.1" y="164.3">VDD3.3</text>
<text x="167.9" y="164" transform="rotate(-90 167.9 164)">10 kohm</text>
<text x="31.4" y="177">GND</text>
<text x="120.2" y="177">GND</text>
<text x="160.9" y="177">GND</text>
</g>
<g font-size="2.1" fill="#808080">
<text x="214.8" y="34.5">6</text>
<text x="53.4" y="39.5">1*2</text>
<text x="214.8" y="39.5">4</text>
<text x="214.8" y="37">5</text>
<text x="53.4" y="42.1">2*2</text>
<text x="53.4" y="44.6">3*2</text>
<text x="161.4" y="47.2">2</text>
<text x="161.4" y="44.6">3</text>
<text x="161.4" y="42.1">4</text>
<text x="214.8" y="47.2">1</text>
<text x="214.8" y="44.6">2</text>
<text x="214.8" y="42.1">3</text>
<text x="161.4" y="49.7">1</text>
<text x="245.2" y="52.2">2</text>
<text x="245.2" y="49.7">3</text>
<text x="83.4" y="59.9">1</text>
<text x="90.3" y="59.9">2</text>
<text x="111.3" y="59.9">1</text>
<text x="118.3" y="59.9">2</text>
<text x="245.2" y="54.8">1</text>
<text x="265.4" y="56.4" transform="rotate(-90 265.4 56.4)">connection</text>
<text x="267.7" y="56.4" transform="rotate(-90 267.7 56.4)">via jumper</text>
<text x="55.4" y="67.5">1</text>
<text x="55.4" y="70">2</text>
<text x="83.4" y="67.5">3</text>
<text x="90.3" y="67.5">4</text>
<text x="111.3" y="67.5">3</text>
<text x="118.3" y="67.5">4</text>
<text x="55.4" y="72.6">3</text>
<text x="55.4" y="75.1">4</text>
<text x="55.4" y="77.6">5</text>
<text x="55.4" y="80.2">6</text>
<text x="213.4" y="92.9">1</text>
<text x="213.4" y="95.4">2</text>
<text x="219.3" y="94">VCCA</text>
<text x="234.1" y="94">VCCB</text>
<text x="244.6" y="95.4">13</text>
<text x="244.6" y="92.9">14</text>
<text x="213.4" y="98">3</text>
<text x="213.4" y="100.5">4</text>
<text x="219.3" y="96.5">A1</text>
<text x="219.3" y="99.1">A2</text>
<text x="219.3" y="101.6">A3</text>
<text x="236" y="101.6">B3Y</text>
<text x="236" y="99.1">B2Y</text>
<text x="236" y="96.5">B1Y</text>
<text x="244.6" y="100.5">11</text>
<text x="244.6" y="98">12</text>
<text x="55.4" y="105.6">1</text>
<text x="213.4" y="105.6">6</text>
<text x="219.3" y="104.1">A4Y</text>
<text x="219.3" y="106.7">NC_2</text>
<text x="236.9" y="106.7">NC</text>
<text x="237.4" y="104.1">B4</text>
<text x="244.6" y="105.6">9</text>
<text x="244.6" y="103">10</text>
<text x="55.4" y="108.1">2</text>
<text x="55.4" y="110.7">3</text>
<text x="55.4" y="113.2">4</text>
<text x="72.6" y="113.2">1</text>
<text x="72.6" y="110.7">2</text>
<text x="72.6" y="108.1">3</text>
<text x="213.4" y="108.1">7</text>
<text x="219.3" y="109.2">GND</text>
<text x="236.9" y="109.2">OE</text>
<text x="244.6" y="108.1">8</text>
<text x="55.4" y="115.7">5</text>
<text x="55.4" y="118.3">6</text>
<text x="94.5" y="114.8" transform="rotate(-90 94.5 114.8)">connection</text>
<text x="96.8" y="114.8" transform="rotate(-90 96.8 114.8)">via jumper</text>
<text x="230.4" y="143.4" transform="rotate(-90 230.4 143.4)">GND</text>
<text x="63.6" y="148.7">1</text>
<text x="69.5" y="149.9">VCCA</text>
<text x="84.3" y="149.9">VCCB</text>
<text x="94.9" y="148.7">14</text>
<text x="63.6" y="151.3">2</text>
<text x="63.6" y="153.8">3</text>
<text x="69.5" y="152.4">A1</text>
<text x="69.5" y="154.9">A2</text>
<text x="86.2" y="154.9">B2Y</text>
<text x="86.2" y="152.4">B1Y</text>
<text x="94.9" y="153.8">12</text>
<text x="94.9" y="151.3">13</text>
<text x="229.3" y="156" transform="rotate(-90 229.3 156)">GND1*4</text>
<text x="63.6" y="156.3">4</text>
<text x="63.6" y="158.9">5</text>
<text x="63.6" y="161.4">6</text>
<text x="69.5" y="157.4">A3</text>
<text x="69.5" y="160">A4</text>
<text x="86.2" y="160">B4Y</text>
<text x="86.2" y="157.4">B3Y</text>
<text x="94.9" y="161.4">9</text>
<text x="94.9" y="158.9">10</text>
<text x="94.9" y="156.3">11</text>
<text x="63.6" y="164">7</text>
<text x="69.5" y="162.5">NC_2</text>
<text x="69.5" y="165.1">GND</text>
<text x="87.1" y="165.1">OE</text>
<text x="87.1" y="162.5">NC</text>
<text x="94.9" y="164">8</text>
</g>
<g font-size="1.8" fill="#808080">
<text x="81.5" y="69.8">430181038816</text>
<text x="109.4" y="69.8">430181038816</text>
<text x="140.8" y="95.2" transform="rotate(-90 140.8 95.2)">R47</text>
<text x="134.9" y="113.2" transform="rotate(-90 134.9 113.2)">3386F-1-103TLFPOT_3386F</text>
<text x="57.8" y="159.5">n.C.</text>
<text x="98.4" y="159.5">n.C.</text>
<text x="172.5" y="160.5" transform="rotate(-90 172.5 160.5)">D10</text>
<text x="179.6" y="166.8" transform="rotate(-90 179.6 166.8)">BZX84C3V6LT1G</text>
</g>
<g font-size="1.4" fill="#808080">
<text x="59.6" y="37.6" transform="rotate(-90 59.6 37.6)">J2</text>
<text x="61" y="47.8" transform="rotate(-90 61 47.8)">BLDC_691219610003</text>
<text x="211.4" y="48.9" transform="rotate(-90 211.4 48.9)">691321100006</text>
<text x="212.8" y="51.3" transform="rotate(-90 212.8 51.3)">J8</text>
<text x="159.7" y="54.8" transform="rotate(-90 159.7 54.8)">J13</text>
<text x="161.5" y="61.7" transform="rotate(-90 161.5 61.7)">691321100004</text>
<text x="59.6" y="103.6" transform="rotate(-90 59.6 103.6)">J4</text>
<text x="61" y="118.9" transform="rotate(-90 61 118.9)">691321100006</text>
</g>
</svg>
